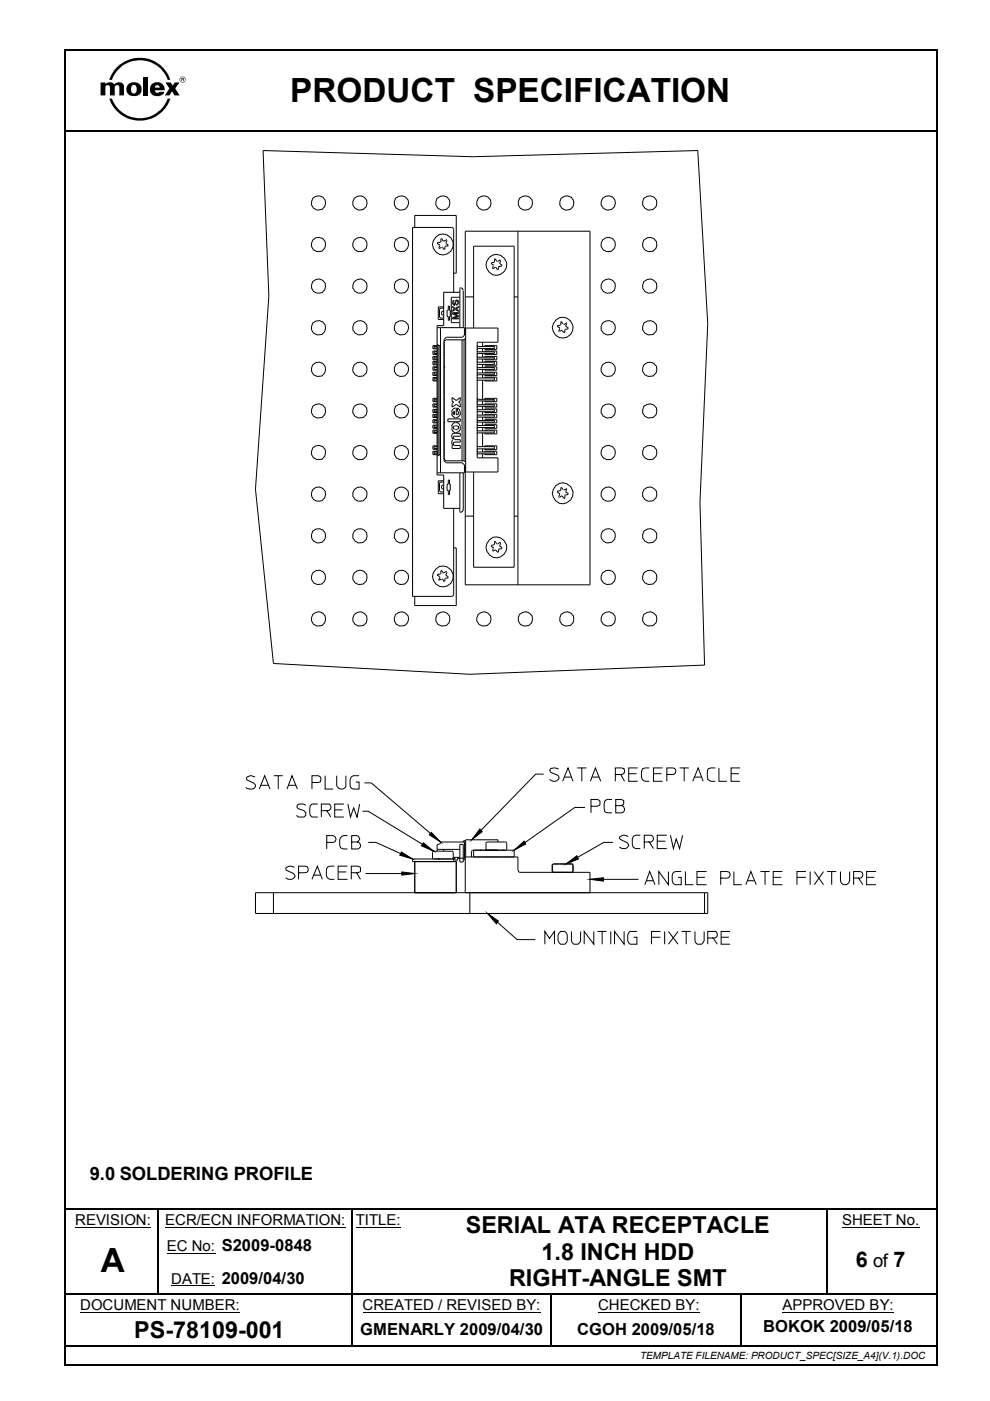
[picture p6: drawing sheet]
<svg xmlns="http://www.w3.org/2000/svg" width="210mm" height="297mm" viewBox="0 0 210 297" stroke-linecap="round" stroke-linejoin="round" font-family="sans-serif">
<g fill="none" stroke="#000" stroke-width=".21">
<path d="M55.8 31.9l44.6 1.3 47.6-1.3 2.1 36.8-1.6 37.8 .9 34.5-49.7 2-41.7-2.3-3.8-37 2.8-40.9zM88 48.2v-2.5h8.8v12.2h-.6M92.7 51.6l.5 .3-.1-.1M93.3 52l-.3 .5 .1 .1M93.4 51.4h-.6v.2M93.4 51.2l-.1 .1M93.5 50.7v.6M93.7 50.6l.2 .5M93.7 52.5l-.6 .2M93.7 50.5l-.2 .1M93.8 52.4h.1M93.9 52.5l.3 .4"/>
<path d="M94.3 52.8l-.2 .1M94.6 51.6l.5 .3M94.7 50.9l-.6 .2M94.7 50.8v.1M94.8 51l-.1 .6M95 51.9v.2M95.1 52.1l-.7 .2v.6M104.1 55.9l.5 .3M104.4 56.9h.1M104.6 56.2v.1M104.6 56.3l-.1 .6M104.9 54.9v.6l-.7 .2v.2"/>
<path d="M105 54.9l.5 .5M105 54.8l-.1 .1M105.8 56.6l-.1 .5-.2 .1-.3-.5-.6 .2M105.8 56.4l-.1 .1M105.9 55.8l.6 .5M106.2 55.3l-.2 .5M106.2 55.2l-.1-.1-.6 .4M106.4 56.4l-.6 .1M106.4 56.2v.1M109.9 49v75M92.7 69.5h5.8v1.6l-.4 .4h-3.4l-.5 .5v25.7l.5 .4h3.4l.4 .5v1.6h-5.8M92.7 74.6h-.6v.3h.6"/>
<path d="M92.7 75.7h-.6v.4h.6M92.7 76.8h-.6v.4h.6M92.7 77.9h-.6v.4h.6M92.7 79.1h-.6v.4h.6M92.7 73.4h-.6v.4h.6M92.7 78.9h-.9v.7h.9M92.7 77.8h-.9v.7h.9M92.7 76.6h-.9v.7h.9M92.7 75.6h-.9v.7h.9M92.7 73.3h-.9v.7h.9M92.7 74.4h-.9v.7h.9M92.7 73l.2 .1"/>
<path d="M92.9 73.1v23.5M92.9 73.1l.2 .2M93.1 73.3v23.2M93.1 73.3l.3 .1M93.4 69.5v30.7M94.1 65.3h-.6l-.3 .2v1.7l.2 .2h.7M94.1 66h-.3l-.2 .4 .2 .4h.3M94.1 65.1h-1.1v2.6h1.1M94.2 77.9h.1M95.1 64.9h.2v.9h.2l-.2 2.1h-.2v-.8h-.3v-1.3h.3zM96 65l.6 .4 .7-.4v.2l-.5 .3 .5 .4v.1l-.7-.4-.6 .4 .4-.5-.4-.3zM96 66.3h1.3v.2h-1.1l1.1 .4v.2l-1.1 .3h1.1v.2h-1.3v-.2l1-.4-1-.5z"/>
<path d="M96.2 64.4h.1M96.2 64.6h.1M96.2 62v-13.4l-.1-.3-8.6-.1v78.2h8.3l.3-.1 .1-18.5M96.2 64.4l-.1-.5 .2-.2-.3 .2v.4l.3 .4M96.2 64.4l.1 .2M96.3 64.6h.1M96.3 64.7h.1M96.9 63.8h.1M96.9 63.8l.2 .1v.4l-.3 .4a.54 .54 0 0 0 .5-.6 .54 .54 0 0 0-.7-.4l-.3 .9M96.9 63.8h-.1l-.3 .8-.2 .1M97 63.8h.1M97.5 61.2l.2-.2 .4 .2 .2 .4"/>
<path d="M97.5 62h-3.4v7h-1.4v31.7h1.4v7.1h3.4M97.5 63h-1.8v5.4h1.8M97.5 61.3v8.2M98 72.1v25.6M98.3 61.6v7.9M98.4 72.1v25.6M98.4 72.1h-3.8l-.4 .3M98.5 70.7h.3M98.7 70.7v-21.7h26.4v75h-26.4v-25M98.7 62.9h1.8M98.8 69.6h6.8v3h-4.4v24.5h4.4v3h-6.8zM98.8 71.7l-.4 .4"/>
<path d="M100.5 69.6v-17.4h8.6v68.1h-8.6v-20.2M101.2 73.4h3.7v.5h-3.7M101.2 74.6h3.7v.3h-3.7M101.2 75.7h3.7v.4h-3.7M101.2 76.8h3.7v.5h-3.7M101.2 77.9h3.7v.4h-3.7M101.2 79.1h3.7v.4h-3.7M102.4 72.6v.8M102.4 73.9v.7M102.4 74.9v.8M102.4 76.1v.7M102.4 77.3v.6"/>
<path d="M102.4 78.3v.8M102.4 79.5v.6M102.8 79.1v-.2h2.6v.7h-2.6v-.1M102.8 73.4v-.1h2.6v.8h-2.6v-.2M102.8 74.6v-.2h2.6v.7h-2.6v-.2M102.8 75.7v-.1h2.6v.7h-2.6v-.2M102.8 76.8v-.2h2.6v.8h-2.6v-.1M102.8 77.9v-.1h2.6v.7h-2.6v-.2M109.1 62.9h.8M118.2 69.2l.5 .4v-.1M118.3 69v.2M118.7 69.6l-.1 .7"/>
<path d="M119 68.2l-.2 .8h-.6M119.1 68.2l.3 .5M119.1 68.2h-.2M119.3 70l-.6 .3M119.3 70.1l.3 .4 .2-.1M119.4 68.8h.1M120.1 68.5l-.5 .3M120.1 68.4l.1 .1M120.2 68.6l-.2 .5 .6 .5M120.5 69.6v.1l-.7 .2v.6M83.9 86.1a1.56 1.56 0 0 1 2.4 .1 1.56 1.56 0 0 1-.4 2.3 1.57 1.57 0 0 1-2-.4 1.57 1.57 0 0 1 0-2zM92.7 91.2h-.9v.7h.9"/>
<path d="M92.7 94.7h-.6v.4h.6M92.7 91.4h-.6v.3h.6M92.7 90.3h-.6v.3h.6M92.7 89h-.9v.7h.9M92.7 87.8h-.9v.7h.9M92.7 87h-.6v.3h.6M92.7 88h-.6v.3h.6M92.7 85.8h-.6v.3h.6M92.7 84.7h-.6v.3h.6M92.7 80.2h-.6v.4h.6M92.7 95.8h-.6v.4h.6M92.7 89.2h-.6v.3h.6"/>
<path d="M92.7 85.6h-.9v.7h.9M92.7 86.8h-.9v.7h.9M92.7 84.5h-.9v.7h.9M92.7 80.1h-.9v.7h.9M92.7 90.1h-.9v.7h.9M92.7 94.5h-.9v.7h.9M92.7 95.7h-.9v.7h.9M92.9 96.6l-.2 .1M93.1 96.5l-.2 .1M93.4 96.4l-.3 .1M94.2 89.6h.1M94.2 97.4l.4 .3h3.8"/>
<path d="M95 88.8h2.6v.6h-2.6zM95.8 90.9l.2 .5 .6 .3M95.8 87.8l.2 .4 .6 .3M95.9 84.3l.9 .6 .8-.6v.7l-.3 .3 .3 .2v.8l-.8-.6-.9 .6v-.8l.3-.2-.3-.3zM95.9 87.3v.5M95.9 90.4v.5M96 91.9l-.2 .6 .2 .6M96 93.2l-.2 .6 .2 .6M96.1 91.9h1.5v.6h-1.1M96.4 87.1l-.1 .8-.2-.5 .3-.2M96.5 92.4l-.3 .1-.1 .3 .1 .2 .3 .1M96.5 93.2h1.1v.5h-1.1l-.3 .1-.1 .3 .1 .3h.3h1.1v.7h-1.7v-.7h.2"/>
<path d="M96.5 90.3l-.3 .1-.1 .2 .1 .3 .3 .1M96.6 90.3l.6 .1v.5l-.3 .1M96.6 89.6l-.5 .1-.3 .7M96.6 86.5l-.5 .2-.3 .6M96.6 91.1h.3M96.6 86.5h.2v1.4l.4-.1 .1-.3-.3-.3M96.6 89.7h.3M96.9 89.6a1.08 1.08 0 0 1 .8 1.1 1.08 1.08 0 0 1-1.1 1M97 87.1v-.6l.5 .4 .1 .9M97.6 87.8l-.3 .5-.7 .2M98.4 97.7l.4 .3M98.5 99h.3"/>
<path d="M101.2 86.9h3.7v.4h-3.7M101.2 80.1h3.7v.5h-3.7M101.2 84.7h3.7v.3h-3.7M101.2 85.8h3.7v.3h-3.7M101.2 88h3.7v.4h-3.7M101.2 89.2h3.7v.3h-3.7M101.2 90.2h3.7v.4h-3.7M101.2 91.4h3.7v.4h-3.7M101.2 94.7h3.7v.5h-3.7M101.2 95.8h3.7v.4h-3.7M102.4 80.6v4.1M102.4 85v.8"/>
<path d="M102.4 86.1v.8M102.4 87.3v.7M102.4 88.4v.8M102.4 89.5v.7M102.4 90.6v.8M102.4 91.8v2.9M102.4 95.2v.6M102.4 96.2v.9M102.8 89.2v-.2h2.6v.7h-2.6v-.2M102.8 80.1v-.1h2.6v.8h-2.6v-.2M102.8 84.7v-.2h2.6v.7h-2.6v-.2M102.8 85.8v-.2h2.6v.7h-2.6v-.2"/>
<path d="M102.8 86.9v-.2h2.6v.8h-2.6v-.2M102.8 88v-.2h2.6v.8h-2.6v-.2M102.8 90.2v-.2h2.6v.8h-2.6v-.2M102.8 91.4v-.2h2.6v.8h-2.6v-.2M102.8 94.7v-.2h2.6v.8h-2.6v-.1M102.8 95.8v-.1h2.6v.7h-2.6v-.2M94.1 102.2h-.6l-.3 .2v1.7l.2 .2h.7M94.1 102.8l-.3 .1-.2 .4 .2 .3 .3 .1M94.1 101.9h-1.1v2.8h1.1M95.1 101.8h.2v.9h.2l-.2 2.2h-.2v-.9h-.3v-1.3h.3zM96.2 116.2h.6v12.2h-8.8v-2M97.5 100.2l.1 8.4 .5-.1 .2-.4v-7.9"/>
<path d="M98.7 109.4h1.8M104.1 115.8l.5 .4v-.2M104.4 116.8h.1M104.6 116.2l-.1 .6M104.9 114.8v.6l-.7 .2v.2M105 114.8l.4 .5M105 114.7l-.1 .1M105.2 116.6l-.6 .2M105.4 115.4h.1M105.8 116.5l-.1 .5-.2 .1-.3-.4M105.9 115.7l.6 .5M106.2 115.1l-.1-.1-.6 .4"/>
<path d="M106.2 115.2l-.2 .5M106.4 116.2v.1l-.7 .2M109.1 109.4h.8M118.2 104.3l.5 .4v-.1M118.3 104.1v.2M118.5 105.4l.1 .1M118.7 104.8l-.2 .5M118.9 103.4l.2-.1 .3 .5M119 103.4l-.2 .7h-.6M119.3 105.1l-.6 .4M119.3 105.2l.3 .5M119.4 103.9h.1"/>
<path d="M120 104.3l.1 .1M120.1 104.3l.5 .4M120.1 103.6l-.5 .3M120.1 103.5l.1 .1M120.2 103.7l-.2 .5M120.5 104.7v.2l-.7 .1v.7h-.2M92.7 122l.5 .2M93.1 122.2l.1 .1M93.3 122.4l-.3 .5 .7-.1M93.4 121.7l-.6 .1v.2M93.4 121.6l-.1 .1M93.7 120.9l-.2 .1v.6"/>
<path d="M93.7 121l.3 .5M93.8 122.8l.4 .5M93.9 121.5h.1M94.3 123.2l-.2 .1M94.6 122l.5 .3M94.7 121.2l-.6 .3M94.8 121.3l-.1 .7M95 122.3v.2M95.1 122.5l-.7 .2v.5M54.1 164.8a1.17 1.17 0 0 0-1.8 .2l.1 .4 1.4 .6a.68 .68 0 0 1 .4 .8 .68 .68 0 0 1-.8 .5l-.8-.1-.4-.2M55 167.3l1.1-2.8 1.2 2.8M55.3 166.5h1.6"/>
<path d="M58.1 164.5h.9v2.8M59 164.5h1M60.9 167.3l1-2.8 1.2 2.8M61.2 166.5h1.5M64.9 170.7l-.5-.2-1.2 .1a.51 .51 0 0 0 0 .8l1.3 .5 .4 .4v.5l-.4 .4h-1.2l-.4-.4M66.2 165.9h1.3a.73 .73 0 0 0 .6-.7 .73 .73 0 0 0-.6-.7h-1.3v2.8M67.4 170.5h-1.2a.75 .75 0 0 0-.5 .8 2.09 2.09 0 0 0 .3 1.8l.2 .1h1.2M68.2 171.9v1.3M69 164.5v2.8h1.7M69.3 178.6h1.4a.73 .73 0 0 0 .6-.7 .73 .73 0 0 0-.6-.7h-1.4v2.8M69.3 171.9h-1.1v-1.4h1.6a.76 .76 0 0 1 .4 .9 .76 .76 0 0 1-.9 .5l.9 1.3M71 171.7h1.6"/>
<path d="M71.4 164.5v2a1.06 1.06 0 0 0 .9 .8 1.06 1.06 0 0 0 1.1-.5v-2.3M72.9 170.5h-1.9v2.7h1.9M73.7 177.2a1.51 1.51 0 0 0-1.5 .3 2.62 2.62 0 0 0-.1 2l.5 .4 1.1 .1M73.8 170.5l.5 2.7 .7-1.9 .7 1.9 .6-2.7M74.6 178.5h1.2a.75 .75 0 0 1 .7 .8 .75 .75 0 0 1-.7 .7h-1.2v-2.8h1a.68 .68 0 0 1 .7 .6 .68 .68 0 0 1-.6 .7M76.2 164.5h-1.2l-.6 .3a2.62 2.62 0 0 0-.1 2 .6 .6 0 0 0 .7 .5h1.2v-1.5h-.7M76.9 172h1.2l13.9 8.5M77.3 166h1.4l14.7 12.5M78.1 178.6h1.6l7.8 3.5M89.8 178.7l2.2 1.8-2.6-1.2zM91.5 176.5l1.9 2-2.3-1.5zM93.4 178.5h5.1v3.5h-.2l.1 .2"/>
<path d="M93.4 178.5v.4l-.7 .2v1.4M97.5 179h.8v3.8h-.8zM98.4 178.2v.3M98.4 178.2h.4M98.4 178.2l-.2 .3M98.5 179.4h.3M101.8 175.8l.5 .5-2.2 1.8zM105.6 178.5v-.4h-6.8v3.6M115.3 164.1h-1.7l-13.5 14M118.5 163.1l-1.1-.3a.61 .61 0 0 0-.8 .6l.3 .4 1.4 .6a.63 .63 0 0 1 .3 .6 .63 .63 0 0 1-.5 .5 1.39 1.39 0 0 1-1.6-.2M119.3 165.6l1.2-2.8 1 2.8M119.7 164.8h1.6"/>
<path d="M122.4 162.8h1v2.8M123.4 162.8h1M124.1 171.2h-2.2l-12.8 9.1M125.2 165.6l1.1-2.8 1.1 2.8M125.3 170.9h1.4l.5-.2 .1-.8-.6-.4h-1.4v2.8M125.6 164.8h1.5M129.8 169.5h-.9a.87 .87 0 0 0-.8 .9 2.56 2.56 0 0 0 .3 1.8l1.4 .1M130 178.6h-1.9l-8 4.6M130.5 164.2v1.4M130.6 170.8h1.3a.8 .8 0 0 1 .6 .8 .8 .8 0 0 1-.6 .7h-1.3v-2.8h1.1l.6 .3-.1 .8-.5 .2M131.7 164.2h-1.2v-1.4h1.3a.7 .7 0 0 1 .7 .7 .7 .7 0 0 1-.7 .7h-.1l.8 1.4M133.2 177.4a1.26 1.26 0 0 0-1.8 .1l.1 .4 1.6 .8 .2 .4a1.09 1.09 0 0 1-.8 .9 1.09 1.09 0 0 1-1.1-.4"/>
<path d="M133.3 164h1.7M135.3 162.8h-2v2.8h2M135.8 177.1h-.9a.79 .79 0 0 0-.8 .8v1.1a.85 .85 0 0 0 .8 .9h.9M136.7 178.5v1.4M137.7 162.8h-.8a.73 .73 0 0 0-.8 .8v1.2l.1 .5a1.51 1.51 0 0 0 1.5 .3M137.7 178.5h-1v-1.4h1.3a.73 .73 0 0 1 .6 .8 .73 .73 0 0 1-.9 .6l.9 1.4M138.6 164h1.7M139.4 178.3h1.7M140.5 162.8h-1.9v2.8h1.9M141.4 164.2h1.3a.71 .71 0 0 0 .6-.7 .71 .71 0 0 0-.6-.7h-1.3v2.8M141.4 177.1h-2v2.8h2M142.2 177.1l.6 2.8 .6-2 .7 2 .7-2.8"/>
<path d="M144.1 162.8h1v2.8M145.1 162.8h1M146.9 165.6l1.2-2.8 1 2.8M147.3 164.8h1.5M151.7 162.8a1.66 1.66 0 0 0-1.6 .4l-.1 1.6a.75 .75 0 0 0 .8 .8h.9M152.5 162.8v2.8h1.7M155.1 164h1.6M157 162.8h-1.9v2.8h1.9M54.2 189.3h95.9v4.4h-95.9zM58 189.3v4.4M62.4 183.9a1.27 1.27 0 0 0-1.8 .2l.1 .4 1.6 .7 .1 .3a.7 .7 0 0 1-.6 .9 1.16 1.16 0 0 1-1.2-.3M63.3 185h1.3a.7 .7 0 0 0 .8-.7 .7 .7 0 0 0-.8-.7h-1.3v2.8"/>
<path d="M66.2 186.4l1.1-2.8 1.1 2.8M66.5 185.5h1.5M70.9 183.6h-.9l-.5 .2a1.84 1.84 0 0 0-.3 1.7l.2 .6 .4 .3h1.1M71.7 184.9h1.7M73.7 183.6h-2v2.8h2M74.5 185v1.4M75.6 185h-1.1v-1.4h1.3l.6 .2v1.1l-.8 .1 .9 1.4M77.5 185.2h10.5M85.1 180.6l2.4 1.5-2.7-.8zM85.2 184.9l2.8 .3-2.8 .3zM87.5 182.1v.6h9.3v6.6M87.5 182.1h8.7"/>
<path d="M88 182.7v6.6M91.7 182.1h.1M92 180.5l-.3 .1v1.4M92 180.5h4l.1 .2v1.3h.4M92.6 182.7h.1M92.7 180.1h4.8M93 182.1h.1M94.1 180.1v.4M95.2 182.7h.1M96.1 182.1h.1M96.1 181.8h1.4M96.2 182v.7"/>
<path d="M96.5 181.8v.6h.5v-.6M97 182h.5M97.5 181.9h.8M98.4 182v.2M98.4 182.2h.3M98.5 181.1h.3M98.7 189.3v-7.6h11.2v2.8l.1 .4 .3 .1h14.8v4.3M99.7 189.3v4.4M100.5 180.3v1.4M101.9 180.3h.1M103.1 180.1v-1.4l.2-.2h4l.2 .3-.1 1.4M103.2 180.1l.1 .1"/>
<path d="M103.4 193.7l2.3 1.6-.4 .6zM103.4 193.7l6.3 5.5h3.8M104 180.3h.1M106.6 180.3h.1M109.1 180.3l2.1-2 .3 .6zM109.1 180.3h-8.8l-.3 .2v1.2M109.1 180.3v1.4M117.1 184.8v-1.5l.3-.1h4l.1 .2v1.5M117.2 184.8l.1 .1M118.6 197.8l.3-.3h.9l.3 .3a2.34 2.34 0 0 1 .1 1.9l-.4 .5h-.9l-.3-.3-.2-.5v-1.1zM120.1 183.2l2.2-1.8 .4 .7zM121.2 197.5v1.9l.5 .8h.9l.5-.5v-2.2"/>
<path d="M125.1 186.4l2.9-.3v.7zM125.1 186.4h10.3M125.9 197.5v2.7l-2-2.7v2.7M126.7 197.5h1v2.7M127.7 197.5h1M129.5 197.5v2.7M132.4 197.5v2.7l-2.1-2.7v2.7M135.1 197.5h-1.4l-.4 .3a1.99 1.99 0 0 0-.1 1.9l.5 .5h1.4v-1.5h-.7M136.8 187.6l1-2.8 1.1 2.8M137.1 186.7h1.5M138.2 198.7h1.9M140.1 197.5h-1.9v2.7"/>
<path d="M141 197.5v2.7M141.8 184.8v2.8l-2.1-2.8v2.8M141.8 197.5l2 2.7M143.8 197.5l-2 2.7M144.5 184.8h-1.2a.72 .72 0 0 0-.7 .7v1.2l.1 .5 .6 .4h1.2v-1.6h-.7M144.6 197.5h.9v2.7M145.4 184.8v2.8h1.7M145.5 197.5h1M147.4 197.5v1.9l.5 .8h.9l.3-.3 .3-.5v-1.9M147.8 186h1.7M149.4 189.3v4.4M149.9 184.8h-2.1v2.8h2.1"/>
<path d="M150.1 198.9v1.3M151.3 198.9h-1.2v-1.4h1.7a.76 .76 0 0 1 .3 .9 .76 .76 0 0 1-.8 .5l.8 1.3M152.9 186.2h1.3a.7 .7 0 0 0 .7-.7 .7 .7 0 0 0-.7-.7h-1.3v2.8M153 198.7h1.6M154.9 197.5h-1.9v2.7h1.9M155.7 184.8v2.8h1.7M158.2 187.6l1.1-2.8 1.1 2.8M158.6 186.7h1.5M161.3 184.8h1v2.8M162.3 184.8h.9M164 186h1.7M165.9 184.8h-1.9v2.8h1.9"/>
<path d="M169 186h1.9M170.9 184.8h-1.9v2.8M171.8 184.8v2.8M172.7 184.8l2 2.8M174.7 184.8l-2 2.8M175.4 184.8h1v2.8M176.4 184.8h1M178.3 184.8v1.9a.98 .98 0 0 0 .9 .9 .98 .98 0 0 0 1-.9v-1.9M181.1 186.2v1.4M182.1 186.2h-1v-1.4h1.3a.71 .71 0 0 1 .6 .8 .71 .71 0 0 1-.9 .6l.9 1.4M183.8 186h1.7M185.8 184.8h-2v2.8h2"/>
<path d="M115.6 200.2v-2.7l.9 1.5 1.1-1.5v2.7M16 260.2h16M17 278.2h33.8M35.1 260.2h38.2M35.4 265.7h10.2M36.3 272.6h9.3M75.5 260.2h9.5M76.9 278.2h37.7M126.9 278.2h21.5M165.9 278.2h23.7M178.6 260.2h16.4"/>
<circle cx="67.5" cy="43" r="1.54"/>
<circle cx="67.6" cy="51.8" r="1.53"/>
<circle cx="76.3" cy="43" r="1.54"/>
<circle cx="76.4" cy="51.8" r="1.53"/>
<circle cx="85.1" cy="43" r="1.55"/>
<circle cx="85.1" cy="51.8" r="1.54"/>
<circle cx="93.9" cy="43" r="1.54"/>
<circle cx="94" cy="51.9" r="2.2"/>
<circle cx="102.6" cy="43" r="1.54"/>
<circle cx="105.3" cy="56.2" r="2.21"/>
<circle cx="111.4" cy="43" r="1.55"/>
<circle cx="120.2" cy="43" r="1.54"/>
<circle cx="129" cy="43" r="1.54"/>
<circle cx="129" cy="51.8" r="1.53"/>
<circle cx="137.8" cy="43" r="1.55"/>
<circle cx="137.8" cy="51.8" r="1.54"/>
<circle cx="67.5" cy="69.5" r="1.54"/>
<circle cx="67.6" cy="60.6" r="1.53"/>
<circle cx="67.6" cy="78.3" r="1.53"/>
<circle cx="76.3" cy="69.5" r="1.54"/>
<circle cx="76.4" cy="60.6" r="1.53"/>
<circle cx="76.4" cy="78.3" r="1.53"/>
<circle cx="85.1" cy="69.4" r="1.55"/>
<circle cx="85.1" cy="60.6" r="1.54"/>
<circle cx="85.1" cy="78.3" r="1.54"/>
<circle cx="119.4" cy="69.5" r="2.19"/>
<circle cx="129" cy="69.5" r="1.54"/>
<circle cx="129" cy="78.3" r="1.53"/>
<circle cx="129" cy="60.6" r="1.53"/>
<circle cx="137.8" cy="69.4" r="1.55"/>
<circle cx="137.8" cy="78.3" r="1.54"/>
<circle cx="137.8" cy="60.6" r="1.54"/>
<circle cx="67.5" cy="95.9" r="1.54"/>
<circle cx="67.6" cy="87.1" r="1.53"/>
<circle cx="76.3" cy="95.9" r="1.54"/>
<circle cx="76.4" cy="87.1" r="1.53"/>
<circle cx="85.1" cy="95.9" r="1.55"/>
<circle cx="129" cy="95.9" r="1.54"/>
<circle cx="129" cy="87.1" r="1.53"/>
<circle cx="137.8" cy="95.9" r="1.55"/>
<circle cx="137.8" cy="87.1" r="1.54"/>
<circle cx="67.5" cy="113.6" r="1.54"/>
<circle cx="67.6" cy="104.7" r="1.53"/>
<circle cx="76.3" cy="113.6" r="1.54"/>
<circle cx="76.4" cy="104.7" r="1.53"/>
<circle cx="85.1" cy="113.6" r="1.55"/>
<circle cx="85.1" cy="104.7" r="1.54"/>
<circle cx="105.3" cy="116.1" r="2.2"/>
<circle cx="119.3" cy="104.6" r="2.21"/>
<circle cx="129" cy="113.6" r="1.54"/>
<circle cx="129" cy="104.7" r="1.53"/>
<circle cx="137.8" cy="113.6" r="1.55"/>
<circle cx="137.8" cy="104.7" r="1.54"/>
<circle cx="67.6" cy="122.4" r="1.53"/>
<circle cx="67.6" cy="131.2" r="1.53"/>
<circle cx="76.4" cy="122.4" r="1.53"/>
<circle cx="76.4" cy="131.2" r="1.53"/>
<circle cx="85.1" cy="122.4" r="1.54"/>
<circle cx="85.1" cy="131.2" r="1.54"/>
<circle cx="93.9" cy="131.2" r="1.53"/>
<circle cx="94" cy="122.3" r="2.2"/>
<circle cx="102.6" cy="131.2" r="1.53"/>
<circle cx="111.4" cy="131.2" r="1.54"/>
<circle cx="120.2" cy="131.2" r="1.53"/>
<circle cx="129" cy="122.4" r="1.53"/>
<circle cx="129" cy="131.2" r="1.53"/>
<circle cx="137.8" cy="122.4" r="1.54"/>
<circle cx="137.8" cy="131.2" r="1.54"/>
</g>
<g fill="none" stroke="#000" stroke-width=".34">
<path d="M13.8 10.7v278.6M14 10.5h184.6M198.8 10.7v278.6M14 27.9h184.6M14 256.4h19.5M33.8 256.4h40.8M74.9 256.4h11.8M87 256.4h88.2M175.6 256.4h22.8M74.7 279.1v6.1M116.9 279.1v6.1M14 285.4h60.5"/>
<path d="M14 289.5h184.6M74.9 285.4h41.8M117.1 285.4h39.9M157.3 285.4h40.8"/>
</g>
<g fill="#000">
<path d="M13.6 10.3h.4v.4h-.4zM198.6 10.3h.4v.4h-.4zM33.5 256.5h.2v.3h-.2zM33.5 256.2h.3v.3h-.3zM74.6 256.5h.2v.3h-.2zM74.6 256.2h.3v.3h-.3zM86.7 256.2h.3v.3h-.3zM175.2 256.5h.3v.3h-.3zM175.2 256.2h.4v.3h-.4zM198.4 256.2h.3v.3h-.3zM33.5 260.5h.2v.9h-.2zM33.5 267.4h.2v.9h-.2z"/>
<path d="M33.5 274.3h.2v.3h-.2zM45.6 274.3h.3v.3h-.3zM74.5 278.6h.4v.5h-.4zM74.6 260.5h.2v.9h-.2zM74.6 267.4h.2v.9h-.2zM74.6 274.3h.2v.5h-.2zM86.7 274.3h.2v.3h-.2zM116.7 278.6h.4v.5h-.4zM116.8 274.6h.2v.2h-.2zM116.8 274.3h.2v.3h-.2zM157 274.6h.2v.2h-.2zM157 274.3h.2v.3h-.2z"/>
<path d="M157 278.6h.2v.5h-.2zM175.2 260.5h.3v.9h-.3zM175.2 267.4h.3v.9h-.3zM175.2 274.3h.3v.3h-.3zM13.6 289.3h.4v.3h-.4zM74.5 285.2h.4v.4h-.4zM116.7 285.2h.4v.4h-.4zM157 285.2h.3v.4h-.3zM198.1 285.2h.4v.4h-.4zM198.4 285.2h.3v.4h-.3zM198.6 289.3h.4v.3h-.4z"/>
</g>
<g fill="none" stroke="#000" stroke-width=".25">
<path d="M33.6 256.8v3.7M74.7 256.8v3.7M175.3 256.8v3.7M14 274.4h19.5M33.6 261.4v6M33.6 268.3v6M33.7 274.4h11.9M45.9 274.4h28.7M74.7 261.4v6M74.7 268.3v6M74.7 274.8v3.8M74.8 274.4h11.9"/>
<path d="M86.9 274.4h29.9M116.9 274.8v3.8M117 274.4h40M157.1 274.8v3.8M157.1 279.1v6.1M157.2 274.4h18M175.3 261.4v6M175.3 268.3v6M175.5 274.4h23.1"/>
</g>
<g fill="#000">
<path d="M28 18.2a.6 .6 0 0 1 .7-.2 .6 .6 0 0 1 .3 .7 .76 .76 0 0 1-.1 .8 .76 .76 0 0 1-.7 .3 1.35 1.35 0 0 1-.2-1.6zM27.3 17.8a1.52 1.52 0 0 0-.2 2 1.52 1.52 0 0 0 1.8 .5 1.48 1.48 0 0 0 1.1-1.8 1.48 1.48 0 0 0-1.9-1z" fill-rule="evenodd"/>
<path d="M24.8 14.3a6.8 6.8 0 0 1 11.3 2.6h-.5a6.3 6.3 0 0 0-5.9-4.1 6.3 6.3 0 0 0-6 4.1h-.5l.6-1.4z" fill-rule="evenodd"/>
<path d="M32.2 17.8a1.54 1.54 0 0 0-.1 2 1.54 1.54 0 0 0 1.9 .5l.7-.5 .1-.3h-1a.53 .53 0 0 1-.6 .2 .53 .53 0 0 1-.3-.6h2l-.1-.6-.5-.8-.6-.3-.8 .1zM33 18.2a.52 .52 0 0 1 .6-.1 .52 .52 0 0 1 .3 .5h-1z" fill-rule="evenodd"/>
<path d="M35.1 17.5h1.1l.4 .7 .5-.7h1l-.9 1.3 .9 1.4h-1.1l-.5-.9-.6 .9h-.9l.9-1.4z" fill-rule="evenodd"/>
<path d="M38.1 16.9a.65 .65 0 0 1 1.3 0 .65 .65 0 0 1-1.3 0zM38.2 16.9a.55 .55 0 0 0 1.1 0 .55 .55 0 0 0-1.1 0z" fill-rule="evenodd"/>
<path d="M38.6 16.7h.3v.1h-.3zM38.5 16.6v.6h.1v-.3h.2l.1 .3h.1l-.1-.3 .1-.2z" fill-rule="evenodd"/>
<path d="M21.3 17.5h1.1v.4a1.22 1.22 0 0 1 1.9 0 1.19 1.19 0 0 1 2 .2v2.1h-1v-1.8a.5 .5 0 0 0-.5-.4 .5 .5 0 0 0-.5 .4v1.8h-1v-1.8a.52 .52 0 0 0-.4-.4 .52 .52 0 0 0-.5 .3v1.9h-1.1z" fill-rule="evenodd"/>
<path d="M30.4 16.3h1v3.9h-1z" fill-rule="evenodd"/>
<path d="M23.2 20.9h.5a6.3 6.3 0 0 0 6 4.2 6.3 6.3 0 0 0 5.9-4.2h.5a6.8 6.8 0 0 1-5.9 4.7h-1.1a6.8 6.8 0 0 1-5.9-4.7z" fill-rule="evenodd"/>
<path d="M91.5 176.5l1.9 2-2.3-1.5z" fill-rule="evenodd"/>
<path d="M101.8 175.8l.5 .5-2.2 1.8z" fill-rule="evenodd"/>
<path d="M85.1 180.6l2.4 1.5-2.7-.8z" fill-rule="evenodd"/>
<path d="M85.2 184.9l2.8 .3-2.8 .3z" fill-rule="evenodd"/>
<path d="M89.8 178.7l2.2 1.8-2.6-1.2z" fill-rule="evenodd"/>
<path d="M103.4 193.7l2.3 1.6-.4 .6z" fill-rule="evenodd"/>
<path d="M109.1 180.3l2.1-2 .3 .6z" fill-rule="evenodd"/>
<path d="M120.1 183.2l2.2-1.8 .4 .7z" fill-rule="evenodd"/>
<path d="M125.1 186.4l2.9-.3v.7z" fill-rule="evenodd"/>
</g>
<g font-size="7.1">
<text x="61.6" y="21.7">PRODUCT SPECIFICATION</text>
<text x="21.4" y="269.6">A</text>
</g>
<g font-size="5">
<text x="98.8" y="261.4">SERIAL ATA RECEPTACLE</text>
<text x="114.9" y="267">1.8 INCH HDD</text>
<text x="108" y="272.7">RIGHT-ANGLE SMT</text>
<text x="28.5" y="283.7">PS-78109-001</text>
</g>
<g font-size="4.6">
<text x="181.5" y="268.7">6</text>
<text x="189.5" y="268.7">7</text>
</g>
<g font-size="3.9">
<text x="19.1" y="250.2">9.0 SOLDERING PROFILE</text>
<text x="185.2" y="268.7">of</text>
</g>
<g font-size="3.5">
<text x="76.4" y="283.1">GMENARLY 2009/04/30</text>
<text x="122.4" y="283.1">CGOH 2009/05/18</text>
<text x="161.9" y="282.4">BOKOK 2009/05/18</text>
</g>
<g font-size="3.2">
<text x="16" y="259.8">REVISION:</text>
<text x="35.1" y="259.8">ECR/ECN INFORMATION:</text>
<text x="75.5" y="259.8">TITLE:</text>
<text x="178.6" y="259.8">SHEET No.</text>
<text x="35.4" y="265.3">EC No: S2009-0848</text>
<text x="36.3" y="272.2">DATE: 2009/04/30</text>
<text x="17" y="277.8">DOCUMENT NUMBER:</text>
<text x="76.9" y="277.8">CREATED / REVISED BY:</text>
<text x="126.9" y="277.8">CHECKED BY:</text>
<text x="165.9" y="277.8">APPROVED BY:</text>
</g>
<text font-size="2.1" x="135.8" y="288">TEMPLATE FILENAME: PRODUCT_SPEC[SIZE_A4](V.1).DOC</text>
</svg>
